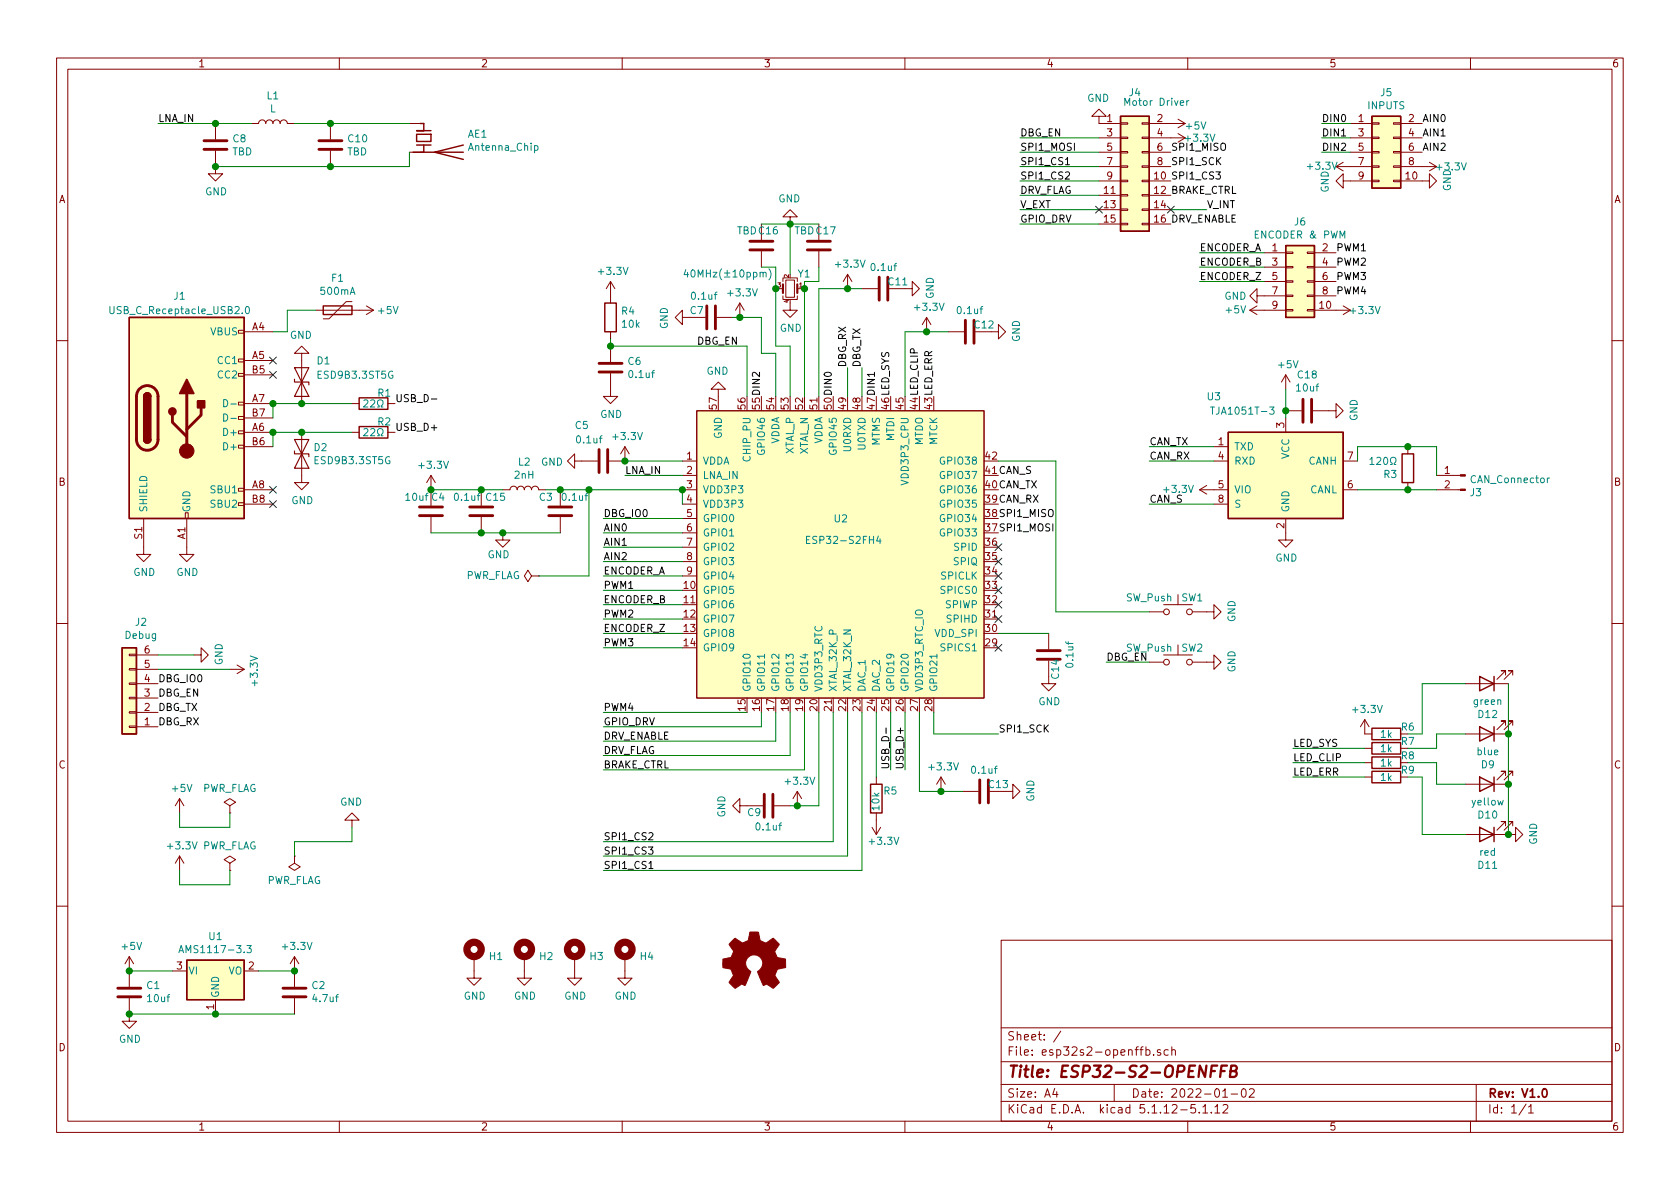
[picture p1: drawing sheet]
<svg xmlns="http://www.w3.org/2000/svg" width="297mm" height="210mm" viewBox="0 0 297 210" stroke-linecap="round" stroke-linejoin="round" font-family="sans-serif">
<g fill="none" stroke="#840000" stroke-width=".18">
<path d="M10 10.3h277v189.9h-277zM12 12.2h273v186.1h-273zM60 10.3v1.9M110 10.3v1.9M160 10.3v1.9M210 10.3v1.9M260 10.3v1.9M38.1 26.7v4h1.3l-1.3 1.3-1.3-1.3h1.3M38.1 21.8v2.8M44.4 21.8h1.3a.63 .63 0 0 1 .7-.6 .63 .63 0 0 1 .6 .6 .63 .63 0 0 1 .6-.6 .63 .63 0 0 1 .7 .6 .63 .63 0 0 1 .6-.6 .63 .63 0 0 1 .6 .6 .63 .63 0 0 1 .7-.6 .63 .63 0 0 1 .6 .6h1.3M58.4 21.8v2.8M58.4 26.7v2.8"/>
<path d="M72.4 21.8h2.5M72.4 26.9h2.5M134.6 39.6v2.8M139.7 38.3h1.3l-1.3-1.2-1.3 1.2h1.3v1.3M144.8 39.6v2.8M194.3 20.6h1.3l-1.3-1.3-1.3 1.3h1.3v1.2h3.8M194.3 32h3.8M194.3 24.4h3.8M194.3 26.9h3.8M194.3 29.5h3.8M194.3 34.5h3.8M194.3 37.1h3.8"/>
<path d="M194.3 39.6h3.8M198.1 34.4h1.3v.3h-1.3zM198.1 37h1.3v.2h-1.3zM198.1 39.5h1.3v.2h-1.3zM198.1 31.9h1.3v.2h-1.3zM198.1 26.8h1.3v.2h-1.3zM198.1 24.3h1.3v.2h-1.3zM198.1 21.7h1.3v.3h-1.3zM198.1 29.3h1.3v.3h-1.3zM201.9 34.4h1.3v.3h-1.3zM201.9 37h1.3v.2h-1.3zM201.9 39.5h1.3v.2h-1.3z"/>
<path d="M201.9 31.9h1.3v.2h-1.3zM201.9 26.8h1.3v.2h-1.3zM201.9 24.3h1.3v.2h-1.3zM201.9 21.7h1.3v.3h-1.3zM201.9 29.3h1.3v.3h-1.3zM203.2 21.8h6.3M203.2 32h3.8M203.2 24.4h6.3M203.2 26.9h3.8M203.2 29.5h3.8M203.2 34.5h3.8M203.2 37.1h3.8"/>
<path d="M203.2 39.6h3.8M208.3 21.1l1.2 .7M208.3 23.6l1.2 .8M209.5 21.8l-1.2 .8M209.5 24.4l-1.2 .7M236.2 29.5h6.4M236.2 29.5l1.3 .7M237.5 32v-1.3l-1.3 1.3 1.3 1.3v-1.3h5.1M237.5 28.7l-1.3 .8M238.8 21.8h3.8M238.8 24.4h3.8M238.8 26.9h3.8"/>
<path d="M242.6 31.9h1.2v.2h-1.2zM242.6 29.3h1.2v.3h-1.2zM242.6 24.3h1.2v.2h-1.2zM242.6 21.7h1.2v.3h-1.2zM242.6 26.8h1.2v.2h-1.2zM246.4 31.9h1.2v.2h-1.2zM246.4 29.3h1.2v.3h-1.2zM246.4 24.3h1.2v.2h-1.2zM246.4 21.7h1.2v.3h-1.2zM246.4 26.8h1.2v.2h-1.2zM247.6 32h5.1v-1.3l1.3 1.3-1.3 1.3v-1.3M247.6 21.8h3.9"/>
<path d="M247.6 24.4h3.9M247.6 26.9h3.9M247.6 29.5h6.4M252.7 28.7l1.3 .8M254 29.5l-1.3 .7M42.2 58.4h1v.5h-1zM43.2 58.7h5.1M55.9 54.9h10.1M62.2 53.3h-1l-3 3.1h-1.1M64.8 54.1l1.2 .8M66 54.9l-1.2 .7M107.9 49.8l-.7 1.2"/>
<path d="M107.9 49.8v3.8M107.9 58.7v1.2M107.9 49.8l.8 1.2M120.6 56.1v-1.2l-1.2 1.2 1.2 1.3v-1.3h1.3M126.7 56.1h2.8M130.8 53.6l-.8 1.3M130.8 53.6v2.5M130.8 53.6l.8 1.3M134.6 44.4v2.8M137.2 51h1.2M138.4 49.8v-.7h2.6v.7M138.4 52.3v.7h2.6v-.7"/>
<path d="M138.9 49.5h1.6v3.1h-1.6zM139.7 53.6v1.3h1.3l-1.3 1.2-1.3-1.2h1.3M141 51h1.2M144.8 44.4v2.8M149.9 48.5l-.8 1.3M149.9 48.5v2.5M149.9 48.5l.7 1.3M152.4 51h2.8M160 51h1.3v-1.2l1.3 1.2-1.3 1.3v-1.3M163.8 56.1l-.7 1.3M163.8 56.1v2.6M163.8 56.1l.8 1.3"/>
<path d="M167.6 58.7h2.8M175.3 58.7h1.2v-1.3l1.3 1.3-1.3 1.2v-1.2M221 54.9l1.2 .7M221 54.9h6.3M222.2 52.3v-1.3l-1.2 1.3 1.2 1.3v-1.3h5.1M222.2 54.1l-1.2 .8M223.5 44.7h3.8M223.5 47.2h3.8M223.5 49.8h3.8M227.3 54.7h1.3v.3h-1.3zM227.3 52.2h1.3v.2h-1.3zM227.3 47.1h1.3v.3h-1.3z"/>
<path d="M227.3 44.6h1.3v.2h-1.3zM227.3 49.7h1.3v.2h-1.3zM231.1 54.7h1.3v.3h-1.3zM231.1 52.2h1.3v.2h-1.3zM231.1 47.1h1.3v.3h-1.3zM231.1 44.6h1.3v.2h-1.3zM231.1 49.7h1.3v.2h-1.3zM232.4 54.9h6.4M232.4 44.7h3.8M232.4 47.2h3.8M232.4 49.8h3.8M232.4 52.3h3.8"/>
<path d="M237.5 54.1l1.3 .8M238.8 54.9l-1.3 .7M10 60.2h2M42.2 78.7h1v.5h-1zM42.2 76.2h1v.5h-1zM42.2 73.7h1v.5h-1zM42.2 71.1h1v.5h-1zM42.2 66h1v.5h-1zM42.2 63.5h1v.5h-1zM43.2 79h5.1M43.2 76.4h5.1M43.2 71.4h5.1"/>
<path d="M43.2 63.7h5.1M43.2 66.3h5.1M43.2 73.9h5.1M53.3 62.5h1.3l-1.3-1.3-1.2 1.3h1.2v8.9M53.3 76.4v8.9h1.3l-1.3 1.3-1.2-1.3h1.2M62.2 76.4h1.3M62.2 71.4h1.3M68.6 76.4h1.2M68.6 71.4h1.2M107.9 66v4.1h1.3l-1.3 1.3-1.2-1.3h1.2M107.9 61.2v2.8M110.5 79v2.5h-2.8"/>
<path d="M110.5 79l-.8 1.3M110.5 79l.8 1.3M123.2 72.6h50.8v50.8h-50.8zM127 68.8h1.3l-1.3-1.2-1.3 1.2h1.3v1.3M214.6 79h2.6M227.3 66.3v2.5M227.3 73.9v2.5M227.3 72.6h2.8M227.3 66.3l-.7 1.3M227.3 66.3l.8 1.3M232.2 72.6h4v-1.2l1.3 1.2-1.3 1.3v-1.3M248.9 79v1.3"/>
<path d="M285 60.2h2M25.4 91.7v6.3h1.3l-1.3 1.3-1.3-1.3h1.3M32.8 90.7h.5v1h-.5zM33 91.7v6.3h1.3l-1.3 1.3-1.3-1.3h1.3M42.2 88.9h1v.5h-1zM42.2 86.4h1v.5h-1zM43.2 86.6h5.1M43.2 89.1h5.1M76.2 84.1v5.3M76.2 91.4v2.8M76.2 84.1l-.8 1.2M76.2 84.1l.8 1.2"/>
<path d="M85.1 86.6v2.8M85.1 91.4v2.8M88.9 86.6h1.3a.63 .63 0 0 1 .6-.6 .63 .63 0 0 1 .6 .6 .63 .63 0 0 1 .7-.6 .63 .63 0 0 1 .6 .6 .63 .63 0 0 1 .6-.6 .63 .63 0 0 1 .7 .6 .63 .63 0 0 1 .6-.6 .63 .63 0 0 1 .6 .6h1.3M88.9 94.2v1.3h1.3l-1.3 1.3-1.3-1.3h1.3M99.1 86.6v2.8M99.1 91.4v2.8M101.6 81.5v-1.2l-1.3 1.2 1.3 1.3v-1.3h4.1M120.6 81.5h2.6M120.6 86.6h2.6M120.6 89.1h2.6M120.6 84.1h2.6M120.6 91.7h2.6"/>
<path d="M120.6 94.2h2.6M120.6 96.8h2.6M120.6 99.3h2.6M212.1 86.6h5.1M212.1 86.6l1.3 .8M213.4 85.8l-1.3 .8M214.6 81.5h2.6M214.6 89.1h2.6M227.3 91.7v3.8h1.3l-1.3 1.3-1.2-1.3h1.2M237.5 81.5h2.5M237.5 86.6h2.5M248.9 85.3v1.3"/>
<path d="M254 86.6h4.2M254 84.1h4.2M10 110.3h2M22.9 118.2h1.2v.3h-1.2zM22.9 115.7h1.2v.2h-1.2zM24.1 115.8h3.8M24.1 118.4h3.8M34.3 115.8h1.3v-1.3l1.2 1.3-1.2 1.3v-1.3M40.6 118.4h2.6M41.9 117.6l1.3 .8M43.2 118.4l-1.3 .7M94 101.8l-.7-1-.6 1 .6 1.1 .7-1.1h1.2"/>
<path d="M95.2 101.8h.1M120.6 101.8h2.6M185.4 119.6v1.3h1.3l-1.3 1.3-1.3-1.3h1.3M185.4 112v2.8M203.2 117.1h2.5M203.2 108.2h2.5M205.7 115.8h5.1M205.7 106.9h5.1M208.3 105.2v1.7M208.3 114v1.8M210.8 117.1h3.8v-1.3l1.3 1.3-1.3 1.3v-1.3M210.8 108.2h3.8v-1.3l1.3 1.3-1.3 1.3v-1.3"/>
<path d="M266.2 119.4v-.8h-.8h.8l-1.5 1.5M267.5 119.4v-.8h-.8h.8l-1.6 1.5M285 110.3h2M22.9 120.8h1.2v.2h-1.2zM22.9 125.9h1.2v.2h-1.2zM22.9 128.4h1.2v.2h-1.2zM22.9 123.3h1.2v.3h-1.2zM24.1 120.9h3.8M24.1 128.5h3.8M24.1 126h3.8M24.1 123.4h3.8M141 139.9l-.8 1.3"/>
<path d="M141 139.9v2.6M141 139.9l.7 1.3M154.9 137.4v1.3M166.4 137.4l-.8 1.3M166.4 137.4v2.5M166.4 137.4l.7 1.3M170.2 139.9h2.8M177.8 139.9h1.3v-1.2l1.2 1.2-1.2 1.3v-1.3M241.3 127.2l-.8 1.3M241.3 127.2v2.6h1.3M241.3 127.2l.8 1.3M241.3 132.3h1.3"/>
<path d="M241.3 137.4h1.3M241.3 134.9h1.3M259.1 129.8h7.6M259.1 120.9h7.6M259.1 138.7h7.6M266.2 128.3v-.8h-.8h.8l-1.5 1.5M266.2 137.2v-.8h-.8h.8l-1.5 1.5M267.5 128.3v-.8h-.8h.8l-1.6 1.5M267.5 137.2v-.8h-.8h.8l-1.6 1.5M31.7 151.4l-.7 1.2M31.7 141.2v2.6M31.7 151.4v2.5"/>
<path d="M31.7 151.4l.8 1.2M31.7 141.2l-.7 1.3M31.7 141.2l.8 1.3M40.6 142.5l1.1-.6-1.1-.7-1 .7 1 .6v1.3M40.6 143.8h.1M40.6 152.6l1.1-.6-1.1-.6-1 .6 1 .6v1.3M40.6 153.9h.1M52.1 151.4v1.2l1 .7-1 .6-1-.6 1-.7M52.1 151.4h.1M62.2 145h1.3l-1.3-1.2-1.2 1.2h1.2v1.3M130.8 142.5v-1.3l-1.3 1.3 1.3 1.3v-1.3h1.3M136.9 142.5h2.8"/>
<path d="M154.2 146.3l.7 1.3M154.9 143.8v3.8M155.7 146.3l-.8 1.3M259.1 147.6h8.9v-1.3l1.2 1.3-1.2 1.2v-1.2M266.2 146v-.7h-.8h.8l-1.5 1.5M267.5 146v-.7h-.8h.8l-1.6 1.5M10 160.2h2M22.9 176.5v4.1h1.2l-1.2 1.3-1.3-1.3h1.3M22.9 169.2v5.3M22.9 169.2l-.8 1.2M22.9 169.2l.7 1.2M30.5 171.7h2.5"/>
<path d="M38.1 176.8v2.5M43.2 171.7h2.5M52.1 169.2v5.3M52.1 176.5v2.8M52.1 169.2l-.8 1.2M52.1 169.2l.7 1.2M83.8 169.2v3.8h1.3l-1.3 1.2-1.3-1.2h1.3M92.7 169.2v3.8h1.3l-1.3 1.2-1.3-1.2h1.3M101.6 169.2v3.8h1.3l-1.3 1.2-1.3-1.2h1.3M110.5 169.2v3.8h1.3l-1.3 1.2-1.3-1.2h1.3M177 166.3h108v32h-108zM285 160.2h2"/>
<path d="M60 198.3v1.9M110 198.3v1.9M160 198.3v1.9M177 194.8h108M177 191.8h108M177 187.8h108M177 181.8h108M186.5 192.5l-.4 1h1M186.8 193v1M187.6 182.3l-1.3 2M197 191.8v3M202.6 185.7l.4-.1 .3 .3v.6l-.3 .1-.4-.1"/>
<path d="M202.6 185.1v1.5M204 186.5v.1M205.2 185.7l-.4-.1-.2 .2 .1 .2 .5 .2v.3h-.6M206.6 185.7l-.5-.1-.3 .3 .1 .6 .2 .1 .5-.1M207.2 185.7l.2-.1 .3 .1 .1 .9M207.2 185.1v1.5M208.8 196.3h1.1M210 198.3v1.9M211.3 195.3h-.7l-.1 .7 .2-.1 .6 .1 .1 .2-.1 .5-.2 .1-.6-.1M212 196.7v.1M212.7 195.8l.4-.5v1.5M212.7 196.8h.8"/>
<path d="M214.2 196.7v.1M214.8 195.8l.4-.5v1.5M214.8 196.8h.9M216.2 194h.8M216.3 195.5l.2-.2h.3l.2 .2 .1 .3-.1 .2-.8 .8h.9M217.7 193.5h1.1M219.6 192.7l.4-.2a.94 .94 0 0 1 0 1.5 .82 .82 0 0 1-.4-1.3zM220.9 192.7l.2-.2h.4l.2 .2 .1 .3-1 1h1M260 198.3v1.9M261 191.8v6.5M269.8 195.2l-1.2 2M270.3 195.8l.4-.5v1.5"/>
<path d="M270.3 196.8h.8"/>
<circle cx="206.2" cy="117.1" r=".51"/>
<circle cx="206.2" cy="108.2" r=".51"/>
<circle cx="210.3" cy="108.2" r=".51"/>
<circle cx="210.3" cy="117.1" r=".51"/>
</g>
<path d="M272.9 192.6l.1-.1a.8 .8 0 0 1 .5 .8 .8 .8 0 0 1-.5 .7 1 1 0 0 1-.1-1.4z" fill="none" stroke="#840000" stroke-width=".3"/>
<path d="M214.1 189.4h.7M215.2 188.4h-1l-.2 2M215.8 189.4h.7M216.9 188.4h-.9l-.3 2M217.6 189.4l.8-.1a.47 .47 0 0 0 .3-.5 .47 .47 0 0 0-.3-.4h-.7l-.3 2h.8a.53 .53 0 0 0 .5-.5 .53 .53 0 0 0-.5-.5" fill="none" stroke="#840000" stroke-width=".41"/>
<g fill="#ffffc2" stroke="#ffffc2" stroke-width=".18">
<path d="M242.6 20.6h5v12.7h-5z"/>
<path d="M217.2 76.4h20.3v15.3h-20.3z"/>
<path d="M198.1 20.6h5.1v20.3h-5.1z"/>
<path d="M227.3 43.4h5.1v12.7h-5.1z"/>
<path d="M22.9 56.1h20.3v35.6h-20.3z"/>
<path d="M33 169.8h10.2v7h-10.2z"/>
<path d="M21.6 114.5h2.5v15.3h-2.5z"/>
<path d="M123.2 72.6h50.8v50.8h-50.8z"/>
</g>
<g fill="none" stroke="#840000" stroke-width=".25">
<path d="M73 26.9h8.9M73.7 23.7h2.5v1.3h-2.5zM73.7 25.6h2.5M74.3 21.8h.6v1.3h-1.2h2.5M74.9 25.6v1.3M81.9 25.6l-5.1 1.3 5.1 1.3M198.1 20.6h5.1v20.3h-5.1zM242.6 20.6h5v12.7h-5zM22.9 56.1h20.3v35.6h-20.3zM57.1 54.1h5.1v1.5h-5.1zM106.9 53.6h2.1v5.1h-2.1zM227.3 43.4h5.1v12.7h-5.1z"/>
<path d="M25.4 77.7a.63 .63 0 0 0 .6 .7 .63 .63 0 0 0 .7-.7M25.4 70.1a.63 .63 0 0 1 .6-.6 .63 .63 0 0 1 .7 .6M63.5 75.4h5.1v2.1h-5.1zM63.5 70.4h5.1v2h-5.1zM217.2 76.4h20.3v15.3h-20.3zM247.9 80.3h2v5h-2zM21.6 114.5h2.5v15.3h-2.5zM261.6 119.6l2.6 1.3-2.6 1.3zM264.2 119.6v2.6M153.9 138.7h2.1v5.1h-2.1zM242.6 131.3h5v2h-5zM242.6 136.4h5v2h-5z"/>
<path d="M242.6 133.9h5v2h-5zM242.6 128.8h5v2h-5zM261.6 128.5l2.6 1.3-2.6 1.3zM261.6 137.4l2.6 1.3-2.6 1.2zM264.2 128.5v2.6M264.2 137.4v2.5M261.6 146.3l2.6 1.3-2.6 1.2zM264.2 146.3v2.5M33 169.8h10.2v7h-10.2z"/>
</g>
<g fill="none" stroke="#840000" stroke-width=".51">
<path d="M36.1 26.4h4M36.1 24.9h4M56.4 26.4h4.1M56.4 24.9h4.1M125 54.1v4.1M126.5 54.1v4.1M132.6 42.7h4.1M132.6 44.2h4.1M142.7 42.7h4.1M142.7 44.2h4.1M155.4 49v4.1M157 49v4.1"/>
<path d="M170.7 56.6v4.1M172.2 56.6v4.1M24.6 68.9a1.9 1.9 0 0 1 2.1-.6 1.9 1.9 0 0 1 1.2 1.8v7.6a1.9 1.9 0 0 1-1.9 1.9 1.9 1.9 0 0 1-1.9-1.9v-7.8l.1-.5zM30.5 73.4v1.3l2.5 2.5M33 69.6v10.2M35.6 72.1v1.3l-2.6 2.5M105.9 79.5v4.1M105.9 65.8h4.1M105.9 64.3h4.1M107.4 79.5v4.1M230.4 70.6v4.1M231.9 70.6v4.1"/>
<path d="M74.2 91.2h4M74.2 89.7h4M83.1 91.2h4M83.1 89.7h4M97 91.2h4.1M97 89.7h4.1M183.4 115.1h4.1M183.4 116.6h4.1M173.2 137.9v4.1M174.8 137.9v4.1M135.1 140.5v4M136.7 140.5v4"/>
<path d="M20.8 174.7h4.1M20.8 176.3h4.1M50 174.7h4.1M50 176.3h4.1"/>
</g>
<path d="M138.4 50.3v1.5M141 50.3v1.5" fill="none" stroke="#840000" stroke-width=".38"/>
<g fill="none" stroke="#008484" stroke-width=".18">
<path d="M209.8 17.8v.8M210.2 17.8l-.4 .2M94.5 25.8l.4-.1 .2 .3-.1 .5h-.5M19.4 54.2v1l.3 .3 .3-.1 .2-.2v-1M43.6 54.3l.1-.1a.69 .69 0 0 1 .4 .6 .69 .69 0 0 1-.4 .7 .83 .83 0 0 1-.1-1.2zM121.3 47.7l-.3 .9h.7M135.9 47.5a1.4 1.4 0 0 1 0 2M39.5 70.7a.64 .64 0 0 1 .8 .6 .64 .64 0 0 1-.8 .6zM39.5 73.2a.64 .64 0 0 1 .8 .6 .64 .64 0 0 1-.8 .7zM40.8 71.4h1M40.8 74h1M64.3 75.9l.5-.1 .2 .3v.2l-.7 .8h.7"/>
<path d="M64.3 70.8l.5-.1 .2 .4v.2l-.7 .7h.7M65.5 75.9l.5-.1 .3 .3-.1 .2-.7 .8h.8M65.5 70.8l.5-.1 .3 .4-.1 .2-.7 .7h.8M66.8 77.1h.3v-.3a.54 .54 0 0 1-.3-.7 .54 .54 0 0 1 .7-.2 .59 .59 0 0 1-.1 .9v.3h.3M66.8 72h.3v-.3a.54 .54 0 0 1-.3-.7 .54 .54 0 0 1 .7-.2 .59 .59 0 0 1-.1 .9v.3h.3M214 72h.7M224.5 72h.8l-.5 .5 .4 .1 .1 .4-.3 .2-.5-.1M142.6 95.4h.4M143.2 94.8h-.6v1.3h.6M155.3 94.8l-.3 .9h.8M155.6 95.3v.8M242.2 81.2l.4-.3v1.2"/>
<path d="M242.2 82.1h.8M245.8 82.1h.4v-.2a.54 .54 0 0 1-.3-.7 .54 .54 0 0 1 .7-.3 .59 .59 0 0 1-.1 1v.2h.3M274 84.5l-.4 .3M135.2 115.7v.7M165.7 115.7v.7M31.6 168.5l.4-1.3 .5 1.3M31.7 168.1h.6M43.7 167.2h.7l-.4 .5 .4 .1v.5l-.2 .2-.5-.2"/>
</g>
<g fill="#840000" stroke="#840000" stroke-width=".18">
<path d="M129.4 166.4l.6-.5 .9 .6a.62 .62 0 0 0 1 0l.2-.1a1.62 1.62 0 0 0 .4-1.4l.1-.2h1.5l.2 .8a.74 .74 0 0 0 .6 1l.5 .2 1.3-.9 1.1 1-.4 .7a.75 .75 0 0 0-.2 1.2l.2 .5 1.5 .3v1.5l-1.4 .3-.1 .1a1.23 1.23 0 0 0-.3 1.2l.7 1-.1 .2-1 .9-.8-.6a.54 .54 0 0 0-.9 .1l-1-2.4a2.33 2.33 0 0 0 .8-1.9 1.54 1.54 0 0 0-2.5-.7 1.54 1.54 0 0 0 .5 2.5l-1.1 2.5a.69 .69 0 0 0-1.1 .1l-.6 .4-1.1-1.1 .8-1.2-.2-.5a.71 .71 0 0 0-1-.8l-.7-.1v-1.5l.5-.1a1.11 1.11 0 0 0 1.2-.7 .72 .72 0 0 0-.2-1.2l-.4-.6z"/>
<path d="M258.2 86.5h.9v.2h-.9z"/>
<path d="M258.2 83.9h.9v.3h-.9z"/>
<circle cx="33" cy="79.8" r="1.27"/>
</g>
<path d="M52.1 77.7h2.5l-1.3 2.6zM52.1 79.8v.5h2.5v.5M52.1 65h2.5l-1.3 2.6zM52.1 67.1v.5h2.5v.5M53.3 67.6l1.3 2.5h-2.5zM53.3 80.3l1.3 2.5h-2.5z" fill="none" stroke="#840000" stroke-width=".2"/>
<g fill="#840000" stroke="#840000" stroke-width=".25">
<path d="M25.4 77.7h1.3a.63 .63 0 0 1-.7 .7 .63 .63 0 0 1-.6-.7z"/>
<path d="M25.6 69.6a.63 .63 0 0 1 .7-.1 .63 .63 0 0 1 .4 .6h-1.3z"/>
<path d="M25.4 70.1h1.3v7.6h-1.3z"/>
<path d="M34.9 70.9h1.3v1.2h-1.3z"/>
<path d="M33 67.1l1.3 2.5h-2.6z"/>
<circle cx="30.5" cy="72.8" r=".63"/>
</g>
<g fill="none" stroke="#840000" stroke-width="1.3">
<circle cx="83.8" cy="167.9" r="1.27"/>
<circle cx="92.7" cy="167.9" r="1.27"/>
<circle cx="101.6" cy="167.9" r="1.27"/>
<circle cx="110.5" cy="167.9" r="1.27"/>
</g>
<g fill="none" stroke="#008400" stroke-width=".18">
<path d="M27.9 21.8h16.5M52.1 21.8h20.3M72.4 26.9v2.6h-34.3M134.6 39.6h10.2M139.7 39.6v8.9M180.3 39.6h14M180.3 26.9h14M180.3 24.4h14M180.3 29.5h14M180.3 32h14M180.3 34.5h14M180.3 37.1h14"/>
<path d="M207 37.1h6.4M233.7 26.9h5.1M233.7 24.4h5.1M233.7 21.8h5.1M55.9 54.9h-5.1v3.8h-2.5M107.9 59.9v1.3h24.2v8.9M129.5 56.1h5.1v6.4h2.6v7.6M134.6 47.2h2.6v14h2.5v8.9M144.8 47.2v2.6h-2.6v20.3M152.4 51h-7.6v19.1M167.6 58.7h-7.6v11.4M212.1 49.8h11.4"/>
<path d="M212.1 47.2h11.4M212.1 44.7h11.4M62.2 71.4h-13.9v2.5M62.2 76.4h-13.9v2.6M149.9 65v5.1M152.4 65v5.1M203.2 79h11.4M227.3 68.8v5.1M76.2 94.2h22.9M76.2 86.6h12.7M96.5 86.6h24.1v2.5M104.1 86.6v15.2h-8.9"/>
<path d="M106.7 94.2h13.9M106.7 96.8h13.9M106.7 99.3h13.9M106.7 91.7h13.9M110.5 81.5h10.1M110.5 84.1h10.1M176.5 81.5h10.2v26.7h16.5M203.2 81.5h11.4M203.2 89.1h11.4M240 81.5v-2.5h14v5.1M240 86.6h14M27.9 115.8h6.4"/>
<path d="M27.9 118.4h12.7M106.7 114.5h13.9M106.7 112h13.9M106.7 109.5h13.9M106.7 101.8h13.9M106.7 106.9h13.9M106.7 104.4h13.9M176.5 112h8.9M195.6 117.1h7.6M106.7 126h25.4M134.6 126v2.5h-27.9M137.2 126v5.1h-30.5"/>
<path d="M139.7 126v7.6h-33M142.2 126v10.1h-35.5M144.8 126v16.5h-5.1M147.3 126v22.8h-40.6M149.9 126v25.4h-43.2M152.4 126v27.9h-45.7M154.9 126v11.4M157.5 126v10.1M160 126v10.1M162.6 126v13.9h7.6M165.1 126v3.8h11.4M228.6 137.4h12.7"/>
<path d="M228.6 134.9h12.7M228.6 132.3h12.7M248.9 134.9h5.1v3.8h5.1M248.9 137.4h2.6v10.2h7.6M259.1 120.9h-7.6v8.9h-2.6M259.1 129.8h-5.1v2.5h-5.1M266.7 120.9v26.7M31.7 143.8v2.5h8.9v-2.5M31.7 153.9v2.6h8.9v-2.6M62.2 146.3v2.5h-10.1v2.6M22.9 179.3h29.2M22.9 171.7h7.6"/>
<path d="M45.7 171.7h6.4"/>
</g>
<path d="M188.4 29.1h.7M76.3 70.6h.9M156.7 128.7v1M114.7 153.6h.7" fill="none" stroke="#000" stroke-width=".18"/>
<g fill="#008400" stroke="#008400" stroke-width=".25">
<circle cx="141" cy="142.5" r=".51"/>
<circle cx="149.9" cy="51" r=".51"/>
<circle cx="137.2" cy="51" r=".51"/>
<circle cx="85.1" cy="94.2" r=".51"/>
<circle cx="88.9" cy="94.2" r=".51"/>
<circle cx="53.3" cy="71.4" r=".51"/>
<circle cx="53.3" cy="76.4" r=".51"/>
<circle cx="48.3" cy="76.4" r=".51"/>
<circle cx="48.3" cy="71.4" r=".51"/>
<circle cx="38.1" cy="179.3" r=".51"/>
<circle cx="99.1" cy="86.6" r=".51"/>
<circle cx="248.9" cy="86.6" r=".51"/>
<circle cx="85.1" cy="86.6" r=".51"/>
<circle cx="76.2" cy="86.6" r=".51"/>
<circle cx="248.9" cy="79" r=".51"/>
<circle cx="52.1" cy="171.7" r=".51"/>
<circle cx="22.9" cy="171.7" r=".51"/>
<circle cx="130.8" cy="56.1" r=".51"/>
<circle cx="38.1" cy="21.8" r=".51"/>
<circle cx="120.7" cy="86.6" r=".51"/>
<circle cx="110.5" cy="81.5" r=".51"/>
<circle cx="38.1" cy="29.5" r=".51"/>
<circle cx="58.4" cy="21.8" r=".51"/>
<circle cx="166.4" cy="139.9" r=".51"/>
<circle cx="266.7" cy="138.7" r=".51"/>
<circle cx="104.1" cy="86.6" r=".51"/>
<circle cx="58.4" cy="29.5" r=".51"/>
<circle cx="266.7" cy="129.8" r=".51"/>
<circle cx="266.7" cy="147.6" r=".51"/>
<circle cx="163.8" cy="58.7" r=".51"/>
<circle cx="22.9" cy="179.3" r=".51"/>
<circle cx="227.3" cy="72.6" r=".51"/>
<circle cx="142.2" cy="51" r=".51"/>
<circle cx="139.7" cy="39.6" r=".51"/>
<circle cx="108" cy="61.2" r=".51"/>
</g>
<g fill="none" stroke="#000084" stroke-width=".18">
<path d="M193.7 36.5l1.2 1.2M194.9 36.5l-1.2 1.2M206.4 36.5l1.2 1.2M207.6 36.5l-1.2 1.2M47.7 63.1l1.2 1.3M47.7 65.7l1.2 1.2M48.9 63.1l-1.2 1.3M48.9 65.7l-1.2 1.2M47.7 86l1.2 1.2M47.7 88.5l1.2 1.3M48.9 86l-1.2 1.2M48.9 88.5l-1.2 1.3"/>
<path d="M175.9 96.2l1.2 1.2M175.9 98.7l1.2 1.2M177.1 96.2l-1.2 1.2M177.1 98.7l-1.2 1.2M175.9 101.2l1.2 1.3M175.9 103.8l1.2 1.2M175.9 108.9l1.2 1.2M175.9 106.3l1.2 1.2M175.9 113.9l1.2 1.3M177.1 101.2l-1.2 1.3M177.1 103.8l-1.2 1.2M177.1 108.9l-1.2 1.2"/>
<path d="M177.1 106.3l-1.2 1.2M177.1 113.9l-1.2 1.3"/>
</g>
<text font-size="2.8" fill="#840000" x="178" y="190.5">Title: ESP32-S2-OPENFFB</text>
<g font-size="2.1" fill="#840000">
<text x="178" y="184">Sheet: /</text>
<text x="178" y="186.7">File: esp32s2-openffb.sch</text>
<text x="178" y="196.9">KiCad E.D.A. kicad 5.1.12-5.1.12</text>
<text x="178" y="194.1">Size: A4</text>
<text x="200" y="194.1">Date: 2022-01-02</text>
<text x="263" y="194.1">Rev: V1.0</text>
<text x="263" y="196.9">Id: 1/1</text>
</g>
<g font-size="1.8" fill="#840000">
<text x="35" y="11.9">1</text>
<text x="85" y="11.9">2</text>
<text x="135" y="11.9">3</text>
<text x="185" y="11.9">4</text>
<text x="235" y="11.9">5</text>
<text x="285" y="11.9">6</text>
<text x="195.7" y="21.6">1</text>
<text x="204.6" y="21.6">2</text>
<text x="240.2" y="21.6">1</text>
<text x="249.1" y="21.6">2</text>
<text x="195.7" y="24.1">3</text>
<text x="195.7" y="26.7">5</text>
<text x="195.7" y="29.2">7</text>
<text x="204.6" y="24.1">4</text>
<text x="204.6" y="26.7">6</text>
<text x="204.6" y="29.2">8</text>
<text x="240.2" y="24.1">3</text>
<text x="240.2" y="26.7">5</text>
<text x="240.2" y="29.2">7</text>
<text x="249.1" y="24.1">4</text>
<text x="249.1" y="26.7">6</text>
<text x="249.1" y="29.2">8</text>
<text x="10.4" y="35.9">A</text>
<text x="195.2" y="34.3">11</text>
<text x="195.7" y="31.7">9</text>
<text x="240.2" y="31.7">9</text>
<text x="248.6" y="31.7">10</text>
<text x="285.4" y="35.9">A</text>
<text x="195.2" y="36.8">13</text>
<text x="195.2" y="39.4">15</text>
<text x="204.1" y="36.8">14</text>
<text x="224.9" y="44.4">1</text>
<text x="224.9" y="47">3</text>
<text x="233.8" y="44.4">2</text>
<text x="233.8" y="47">4</text>
<text x="224.9" y="49.5">5</text>
<text x="224.9" y="52.1">7</text>
<text x="233.8" y="49.5">6</text>
<text x="233.8" y="52.1">8</text>
<text x="44.6" y="58.4">A4</text>
<text x="224.9" y="54.6">9</text>
<text x="233.3" y="54.6">10</text>
<text x="44.6" y="63.5">A5</text>
<text x="44.6" y="71.1">A7</text>
<text x="44.6" y="66">B5</text>
<text x="44.6" y="76.2">A6</text>
<text x="44.6" y="73.7">B7</text>
<text x="126.7" y="72.3" transform="rotate(-90 126.7 72.3)">57</text>
<text x="131.8" y="72.3" transform="rotate(-90 131.8 72.3)">56</text>
<text x="136.9" y="72.3" transform="rotate(-90 136.9 72.3)">54</text>
<text x="139.4" y="72.3" transform="rotate(-90 139.4 72.3)">53</text>
<text x="142" y="72.3" transform="rotate(-90 142 72.3)">52</text>
<text x="144.5" y="72.3" transform="rotate(-90 144.5 72.3)">51</text>
<text x="149.6" y="72.3" transform="rotate(-90 149.6 72.3)">49</text>
<text x="152.1" y="72.3" transform="rotate(-90 152.1 72.3)">48</text>
<text x="159.8" y="72.3" transform="rotate(-90 159.8 72.3)">45</text>
<text x="227.1" y="75.7" transform="rotate(-90 227.1 75.7)">3</text>
<text x="44.6" y="78.7">B6</text>
<text x="121.4" y="81.3">1</text>
<text x="121.4" y="83.8">2</text>
<text x="174.3" y="81.3">42</text>
<text x="215.4" y="78.7">1</text>
<text x="215.4" y="81.3">4</text>
<text x="238.3" y="81.3">7</text>
<text x="255.4" y="83.8">1</text>
<text x="10.4" y="85.9">B</text>
<text x="44.6" y="86.4">A8</text>
<text x="44.6" y="88.9">B8</text>
<text x="121.4" y="86.4">3</text>
<text x="121.4" y="88.9">4</text>
<text x="215.4" y="86.4">5</text>
<text x="215.4" y="88.9">8</text>
<text x="238.3" y="86.4">6</text>
<text x="255.4" y="86.4">2</text>
<text x="285.4" y="85.9">B</text>
<text x="25.1" y="95.3" transform="rotate(-90 25.1 95.3)">S1</text>
<text x="32.8" y="95.3" transform="rotate(-90 32.8 95.3)">A1</text>
<text x="121.4" y="91.4">5</text>
<text x="121.4" y="94">6</text>
<text x="227.1" y="93.4" transform="rotate(-90 227.1 93.4)">2</text>
<text x="121.4" y="96.5">7</text>
<text x="121.4" y="99.1">8</text>
<text x="121.4" y="101.6">9</text>
<text x="174.3" y="101.6">34</text>
<text x="174.3" y="99.1">35</text>
<text x="174.3" y="96.5">36</text>
<text x="121" y="104.1">10</text>
<text x="121" y="106.7">11</text>
<text x="174.3" y="106.7">32</text>
<text x="174.3" y="104.1">33</text>
<text x="121" y="109.2">12</text>
<text x="121" y="111.8">13</text>
<text x="174.3" y="111.8">30</text>
<text x="174.3" y="109.2">31</text>
<text x="25.6" y="118.1">5</text>
<text x="25.6" y="115.6">6</text>
<text x="121" y="114.3">14</text>
<text x="174.3" y="114.3">29</text>
<text x="25.6" y="125.7">2</text>
<text x="25.6" y="123.2">3</text>
<text x="25.6" y="120.6">4</text>
<text x="131.8" y="125.7" transform="rotate(-90 131.8 125.7)">15</text>
<text x="134.4" y="125.7" transform="rotate(-90 134.4 125.7)">16</text>
<text x="136.9" y="125.7" transform="rotate(-90 136.9 125.7)">17</text>
<text x="139.4" y="125.7" transform="rotate(-90 139.4 125.7)">18</text>
<text x="142" y="125.7" transform="rotate(-90 142 125.7)">19</text>
<text x="144.5" y="125.7" transform="rotate(-90 144.5 125.7)">20</text>
<text x="147.1" y="125.7" transform="rotate(-90 147.1 125.7)">21</text>
<text x="149.6" y="125.7" transform="rotate(-90 149.6 125.7)">22</text>
<text x="152.1" y="125.7" transform="rotate(-90 152.1 125.7)">23</text>
<text x="154.7" y="125.7" transform="rotate(-90 154.7 125.7)">24</text>
<text x="157.2" y="125.7" transform="rotate(-90 157.2 125.7)">25</text>
<text x="159.8" y="125.7" transform="rotate(-90 159.8 125.7)">26</text>
<text x="162.3" y="125.7" transform="rotate(-90 162.3 125.7)">27</text>
<text x="164.8" y="125.7" transform="rotate(-90 164.8 125.7)">28</text>
<text x="25.6" y="128.3">1</text>
<text x="10.4" y="135.9">C</text>
<text x="285.4" y="135.9">C</text>
<text x="31.3" y="171.4">3</text>
<text x="44" y="171.4">2</text>
<text x="37.8" y="178.5" transform="rotate(-90 37.8 178.5)">1</text>
<text x="10.4" y="185.9">D</text>
<text x="285.4" y="185.9">D</text>
<text x="35" y="199.9">1</text>
<text x="85" y="199.9">2</text>
<text x="135" y="199.9">3</text>
<text x="185" y="199.9">4</text>
<text x="235" y="199.9">5</text>
<text x="285" y="199.9">6</text>
</g>
<g font-size="1.8" fill="#008484">
<text x="47.2" y="17.6">L1</text>
<text x="199.7" y="17">J4</text>
<text x="244.1" y="17">J5</text>
<text x="47.7" y="19.9">L</text>
<text x="192.2" y="18">GND</text>
<text x="199.2" y="18.7">Motor Driver</text>
<text x="209.8" y="22.9">+5V</text>
<text x="241.9" y="19.3">INPUTS</text>
<text x="41" y="27.5">TBD</text>
<text x="41.2" y="25.2">C8</text>
<text x="61.4" y="27.5">TBD</text>
<text x="61.6" y="25.2">C10</text>
<text x="82.8" y="24.4">AE1</text>
<text x="83.1" y="26.7">Antenna_Chip</text>
<text x="209.8" y="25.1">+3.3V</text>
<text x="36.3" y="34.5">GND</text>
<text x="137.6" y="35.8">GND</text>
<text x="231.3" y="30">+3.3V</text>
<text x="234.9" y="34.1" transform="rotate(-90 234.9 34.1)">GND</text>
<text x="254.2" y="30.1">+3.3V</text>
<text x="256.5" y="33.8" transform="rotate(-90 256.5 33.8)">GND</text>
<text x="130.3" y="41.4">TBD C16</text>
<text x="140.4" y="41.4">TBD C17</text>
<text x="228.9" y="39.9">J6</text>
<text x="147.9" y="47.3">+3.3V</text>
<text x="154.2" y="47.9">0.1uf</text>
<text x="222.2" y="42.2">ENCODER &amp; PWM</text>
<text x="30.8" y="53">J1</text>
<text x="56.8" y="52.1">500mA</text>
<text x="58.7" y="49.8">F1</text>
<text x="106" y="48.6">+3.3V</text>
<text x="121.9" y="49.1">40MHz(±10ppm)</text>
<text x="122.4" y="53">0.1uf</text>
<text x="128.9" y="52.4">+3.3V</text>
<text x="141.1" y="49.1">Y1</text>
<text x="157.1" y="50.5">C11</text>
<text x="165.1" y="52.9" transform="rotate(-90 165.1 52.9)">GND</text>
<text x="216.5" y="53">GND</text>
<text x="20" y="55.5">USB_C_Receptacle_USB2.0</text>
<text x="37.3" y="59.3">VBUS</text>
<text x="51.3" y="59.9">GND</text>
<text x="67" y="55.5">+5V</text>
<text x="109.9" y="55.6">R4</text>
<text x="110.1" y="58">10k</text>
<text x="118.1" y="58.2" transform="rotate(-90 118.1 58.2)">GND</text>
<text x="122.1" y="55.5">C7</text>
<text x="137.9" y="58.7">GND</text>
<text x="161.9" y="55">+3.3V</text>
<text x="169.4" y="55.5">0.1uf</text>
<text x="172.4" y="58.1">C12</text>
<text x="216.8" y="55.4">+5V</text>
<text x="239" y="55.5">+3.3V</text>
<text x="38.6" y="64.4">CC1</text>
<text x="56.1" y="64.4">D1</text>
<text x="111.1" y="64.5">C6</text>
<text x="180.3" y="60.5" transform="rotate(-90 180.3 60.5)">GND</text>
<text x="226.1" y="65.1">+5V</text>
<text x="38.6" y="66.9">CC2</text>
<text x="56.4" y="67">ESD9B3.3ST5G</text>
<text x="66.8" y="70.1">R1</text>
<text x="111.3" y="66.8">0.1uf</text>
<text x="124.9" y="66.3">GND</text>
<text x="213.5" y="70.8">U3</text>
<text x="229.3" y="69.2">10uf</text>
<text x="229.5" y="66.9">C18</text>
<text x="39.9" y="77.1">D+</text>
<text x="66.8" y="75.2">R2</text>
<text x="101.8" y="75.9">C5</text>
<text x="106.1" y="73.9">GND</text>
<text x="108.5" y="77.8">+3.3V</text>
<text x="127.6" y="77.6" transform="rotate(-90 127.6 77.6)">GND</text>
<text x="158.1" y="78" transform="rotate(-90 158.1 78)">MTDI</text>
<text x="214.8" y="73.3">TJA1051T-3</text>
<text x="240" y="74.5" transform="rotate(-90 240 74.5)">GND</text>
<text x="39.9" y="79.6">D+</text>
<text x="55.5" y="79.8">D2</text>
<text x="55.8" y="82.1">ESD9B3.3ST5G</text>
<text x="74.2" y="82.9">+3.3V</text>
<text x="91.7" y="82.3">L2</text>
<text x="95.7" y="82.3">GND</text>
<text x="102.1" y="78.4">0.1uf</text>
<text x="124.2" y="82.2">VDDA</text>
<text x="132.7" y="81.3" transform="rotate(-90 132.7 81.3)">CHIP_PU</text>
<text x="135.3" y="80.1" transform="rotate(-90 135.3 80.1)">GPIO46</text>
<text x="137.8" y="78.7" transform="rotate(-90 137.8 78.7)">VDDA</text>
<text x="140.3" y="80.4" transform="rotate(-90 140.3 80.4)">XTAL_P</text>
<text x="142.9" y="80.5" transform="rotate(-90 142.9 80.5)">XTAL_N</text>
<text x="145.4" y="78.7" transform="rotate(-90 145.4 78.7)">VDDA</text>
<text x="148" y="80.1" transform="rotate(-90 148 80.1)">GPIO45</text>
<text x="150.5" y="79.6" transform="rotate(-90 150.5 79.6)">U0RXD</text>
<text x="153" y="79.4" transform="rotate(-90 153 79.4)">U0TXD</text>
<text x="155.6" y="78.9" transform="rotate(-90 155.6 78.9)">MTMS</text>
<text x="163.2" y="78.9" transform="rotate(-90 163.2 78.9)">MTDO</text>
<text x="165.7" y="78.8" transform="rotate(-90 165.7 78.8)">MTCK</text>
<text x="166.6" y="82.2">GPIO38</text>
<text x="218.2" y="79.6">TXD</text>
<text x="218.2" y="82.2">RXD</text>
<text x="228" y="81.2" transform="rotate(-90 228 81.2)">VCC</text>
<text x="231.4" y="82.2">CANH</text>
<text x="243.1" y="82.2">120</text>
<text x="37.4" y="87.2">SBU1</text>
<text x="37.4" y="89.8">SBU2</text>
<text x="51.5" y="89.1">GND</text>
<text x="71.9" y="88.6">10uf</text>
<text x="76.4" y="88.6">C4</text>
<text x="80.5" y="88.6">0.1uf</text>
<text x="86" y="88.6">C15</text>
<text x="91" y="84.7">2nH</text>
<text x="95.4" y="88.6">C3</text>
<text x="99.5" y="88.6">0.1uf</text>
<text x="124.2" y="84.7">LNA_IN</text>
<text x="124.2" y="87.2">VDD3P3</text>
<text x="124.2" y="89.8">VDD3P3</text>
<text x="160.7" y="85.3" transform="rotate(-90 160.7 85.3)">VDD3P3_CPU</text>
<text x="166.6" y="89.8">GPIO35</text>
<text x="166.6" y="87.2">GPIO36</text>
<text x="166.6" y="84.7">GPIO37</text>
<text x="205.9" y="87.2">+3.3V</text>
<text x="218.2" y="87.2">VIO</text>
<text x="218.2" y="89.8">S</text>
<text x="231.6" y="87.2">CANL</text>
<text x="244.7" y="84.5">R3</text>
<text x="260" y="87.8">J3</text>
<text x="260.1" y="85.4">CAN_Connector</text>
<text x="26" y="90.7" transform="rotate(-90 26 90.7)">SHIELD</text>
<text x="33.7" y="90.7" transform="rotate(-90 33.7 90.7)">GND</text>
<text x="124.2" y="92.3">GPIO0</text>
<text x="124.2" y="94.9">GPIO1</text>
<text x="147.5" y="92.4">U2</text>
<text x="166.6" y="94.9">GPIO33</text>
<text x="166.6" y="92.3">GPIO34</text>
<text x="228" y="90.7" transform="rotate(-90 228 90.7)">GND</text>
<text x="23.6" y="101.8">GND</text>
<text x="31.2" y="101.8">GND</text>
<text x="86.2" y="98.7">GND</text>
<text x="124.2" y="97.4">GPIO2</text>
<text x="124.2" y="99.9">GPIO3</text>
<text x="143.4" y="96.2">ESP32-S2FH4</text>
<text x="168.8" y="99.9">SPIQ</text>
<text x="168.8" y="97.4">SPID</text>
<text x="225.5" y="99.3">GND</text>
<text x="82.3" y="102.4">PWR_FLAG</text>
<text x="124.2" y="105">GPIO5</text>
<text x="124.2" y="107.6">GPIO6</text>
<text x="124.2" y="102.5">GPIO4</text>
<text x="166.5" y="102.5">SPICLK</text>
<text x="166.7" y="105">SPICS0</text>
<text x="167.3" y="107.6">SPIWP</text>
<text x="199.1" y="106.3">SW_Push</text>
<text x="208.9" y="106.3">SW1</text>
<text x="22.2" y="113">Debug</text>
<text x="24" y="110.7">J2</text>
<text x="124.2" y="110.1">GPIO7</text>
<text x="124.2" y="112.6">GPIO8</text>
<text x="165.4" y="112.6">VDD_SPI</text>
<text x="167.6" y="110.1">SPIHD</text>
<text x="218.4" y="110" transform="rotate(-90 218.4 110)">GND</text>
<text x="39.4" y="117.6" transform="rotate(-90 39.4 117.6)">GND</text>
<text x="124.2" y="115.2">GPIO9</text>
<text x="166.7" y="115.2">SPICS1</text>
<text x="187.2" y="120" transform="rotate(-90 187.2 120)">C14</text>
<text x="189.8" y="117.9" transform="rotate(-90 189.8 117.9)">0.1uf</text>
<text x="199.1" y="115.2">SW_Push</text>
<text x="208.9" y="115.2">SW2</text>
<text x="218.4" y="118.9" transform="rotate(-90 218.4 118.9)">GND</text>
<text x="45.6" y="121.1" transform="rotate(-90 45.6 121.1)">+3.3V</text>
<text x="132.7" y="122.4" transform="rotate(-90 132.7 122.4)">GPIO10</text>
<text x="135.3" y="122.4" transform="rotate(-90 135.3 122.4)">GPIO11</text>
<text x="137.8" y="122.4" transform="rotate(-90 137.8 122.4)">GPIO12</text>
<text x="140.3" y="122.4" transform="rotate(-90 140.3 122.4)">GPIO13</text>
<text x="142.9" y="122.4" transform="rotate(-90 142.9 122.4)">GPIO14</text>
<text x="145.4" y="122.4" transform="rotate(-90 145.4 122.4)">VDD3P3_RTC</text>
<text x="148" y="122.4" transform="rotate(-90 148 122.4)">XTAL_32K_P</text>
<text x="150.5" y="122.4" transform="rotate(-90 150.5 122.4)">XTAL_32K_N</text>
<text x="153" y="122.4" transform="rotate(-90 153 122.4)">DAC_1</text>
<text x="155.6" y="122.4" transform="rotate(-90 155.6 122.4)">DAC_2</text>
<text x="158.1" y="122.4" transform="rotate(-90 158.1 122.4)">GPIO19</text>
<text x="160.7" y="122.4" transform="rotate(-90 160.7 122.4)">GPIO20</text>
<text x="163.2" y="122.4" transform="rotate(-90 163.2 122.4)">VDD3P3_RTC_IO</text>
<text x="165.7" y="122.4" transform="rotate(-90 165.7 122.4)">GPIO21</text>
<text x="183.6" y="124.7">GND</text>
<text x="260.6" y="124.7">green</text>
<text x="239.3" y="126.1">+3.3V</text>
<text x="244.1" y="130.5">1k</text>
<text x="247.8" y="131.7">R7</text>
<text x="247.8" y="129.2">R6</text>
<text x="261.4" y="127">D12</text>
<text x="164.4" y="136.2">+3.3V</text>
<text x="171.9" y="136.8">0.1uf</text>
<text x="244.1" y="133">1k</text>
<text x="244.1" y="135.6">1k</text>
<text x="247.8" y="136.8">R9</text>
<text x="247.8" y="134.3">R8</text>
<text x="261.3" y="133.5">blue</text>
<text x="262" y="135.9">D9</text>
<text x="30.5" y="140">+5V</text>
<text x="35.7" y="140">PWR_FLAG</text>
<text x="60.1" y="142.5">GND</text>
<text x="139" y="138.8">+3.3V</text>
<text x="155.5" y="143.2" transform="rotate(-90 155.5 143.2)">10k</text>
<text x="156.3" y="140.5">R5</text>
<text x="174.9" y="139.4">C13</text>
<text x="182.9" y="141.8" transform="rotate(-90 182.9 141.8)">GND</text>
<text x="244.1" y="138.1">1k</text>
<text x="260.3" y="142.4">yellow</text>
<text x="128.2" y="144.6" transform="rotate(-90 128.2 144.6)">GND</text>
<text x="132.2" y="144.3">C9</text>
<text x="133.8" y="146.9">0.1uf</text>
<text x="153.9" y="149.4">+3.3V</text>
<text x="261.4" y="144.7">D10</text>
<text x="271.8" y="149.4" transform="rotate(-90 271.8 149.4)">GND</text>
<text x="29.8" y="150.2">+3.3V PWR_FLAG</text>
<text x="261.4" y="153.6">D11</text>
<text x="261.7" y="151.3">red</text>
<text x="47.1" y="156.3">PWR_FLAG</text>
<text x="21.6" y="168">+5V</text>
<text x="37" y="166.2">U1</text>
<text x="50.1" y="168">+3.3V</text>
<text x="32.6" y="168.5">AMS1117-3.3</text>
<text x="33.3" y="172.3">VI</text>
<text x="40.4" y="172.3">VO</text>
<text x="86.6" y="169.8">H1</text>
<text x="95.5" y="169.8">H2</text>
<text x="104.4" y="169.8">H3</text>
<text x="113.3" y="169.8">H4</text>
<text x="26" y="174.9">C1</text>
<text x="26.2" y="177.2">10uf</text>
<text x="38.7" y="176.5" transform="rotate(-90 38.7 176.5)">GND</text>
<text x="55.2" y="174.9">C2</text>
<text x="55.4" y="177.2">4.7uf</text>
<text x="82" y="176.8">GND</text>
<text x="90.9" y="176.8">GND</text>
<text x="99.8" y="176.8">GND</text>
<text x="108.7" y="176.8">GND</text>
<text x="21" y="184.4">GND</text>
</g>
<g font-size="1.8">
<text x="27.9" y="21.6">LNA_IN</text>
<text x="233.7" y="21.6">DIN0</text>
<text x="251.5" y="21.6">AIN0</text>
<text x="180.3" y="29.2">SPI1_CS1</text>
<text x="180.3" y="24.1">DBG_EN</text>
<text x="180.3" y="26.7">SPI1_MOSI</text>
<text x="207" y="26.7">SPI1_MISO</text>
<text x="207" y="29.2">SPI1_SCK</text>
<text x="233.7" y="26.7">DIN2</text>
<text x="233.7" y="24.1">DIN1</text>
<text x="251.5" y="24.1">AIN1</text>
<text x="251.5" y="26.7">AIN2</text>
<text x="180.3" y="34.3">DRV_FLAG</text>
<text x="180.3" y="31.7">SPI1_CS2</text>
<text x="204.1" y="31.7">10 SPI1_CS3</text>
<text x="204.1" y="34.3">12 BRAKE_CTRL</text>
<text x="180.3" y="36.8">V_EXT</text>
<text x="180.3" y="39.4">GPIO_DRV</text>
<text x="204.1" y="39.4">16 DRV_ENABLE</text>
<text x="213.4" y="36.8">V_INT</text>
<text x="212.1" y="44.4">ENCODER_A</text>
<text x="212.1" y="47">ENCODER_B</text>
<text x="236.2" y="44.4">PWM1</text>
<text x="236.2" y="47">PWM2</text>
<text x="212.1" y="49.5">ENCODER_Z</text>
<text x="236.2" y="52.1">PWM4</text>
<text x="236.2" y="49.5">PWM3</text>
<text x="123.2" y="61">DBG_EN</text>
<text x="149.6" y="65" transform="rotate(-90 149.6 65)">DBG_RX</text>
<text x="152.1" y="65" transform="rotate(-90 152.1 65)">DBG_TX</text>
<text x="69.8" y="71.1">USB_D-</text>
<text x="69.8" y="76.2">USB_D+</text>
<text x="134.4" y="72.3" transform="rotate(-90 134.4 72.3)">55DIN2</text>
<text x="147.1" y="72.3" transform="rotate(-90 147.1 72.3)">50DIN0</text>
<text x="154.7" y="72.3" transform="rotate(-90 154.7 72.3)">47DIN1</text>
<text x="157.2" y="72.3" transform="rotate(-90 157.2 72.3)">46LED_SYS</text>
<text x="162.3" y="72.3" transform="rotate(-90 162.3 72.3)">44LED_CLIP</text>
<text x="164.8" y="72.3" transform="rotate(-90 164.8 72.3)">43LED_ERR</text>
<text x="110.5" y="83.8">LNA_IN</text>
<text x="174.3" y="83.8">41CAN_S</text>
<text x="203.2" y="81.3">CAN_RX</text>
<text x="203.2" y="78.7">CAN_TX</text>
<text x="174.3" y="88.9">39CAN_RX</text>
<text x="174.3" y="86.4">40CAN_TX</text>
<text x="203.2" y="88.9">CAN_S</text>
<text x="106.7" y="94">AIN0</text>
<text x="106.7" y="91.4">DBG_IO0</text>
<text x="174.3" y="94">37SPI1_MOSI</text>
<text x="174.3" y="91.4">38SPI1_MISO</text>
<text x="106.7" y="99.1">AIN2</text>
<text x="106.7" y="96.5">AIN1</text>
<text x="106.7" y="101.6">ENCODER_A</text>
<text x="106.7" y="106.7">ENCODER_B</text>
<text x="106.7" y="104.1">PWM1</text>
<text x="106.7" y="111.8">ENCODER_Z</text>
<text x="106.7" y="109.2">PWM2</text>
<text x="106.7" y="114.3">PWM3</text>
<text x="195.6" y="116.8">DBG_EN</text>
<text x="27.9" y="120.6">DBG_IO0</text>
<text x="27.9" y="125.7">DBG_TX</text>
<text x="27.9" y="123.2">DBG_EN</text>
<text x="106.7" y="125.7">PWM4</text>
<text x="27.9" y="128.3">DBG_RX</text>
<text x="106.7" y="128.3">GPIO_DRV</text>
<text x="106.7" y="130.8">DRV_ENABLE</text>
<text x="176.5" y="129.5">SPI1_SCK</text>
<text x="106.7" y="135.9">BRAKE_CTRL</text>
<text x="106.7" y="133.3">DRV_FLAG</text>
<text x="157.2" y="136.1" transform="rotate(-90 157.2 136.1)">USB_D-</text>
<text x="159.8" y="136.1" transform="rotate(-90 159.8 136.1)">USB_D+</text>
<text x="228.6" y="132.1">LED_SYS</text>
<text x="228.6" y="137.2">LED_ERR</text>
<text x="228.6" y="134.6">LED_CLIP</text>
<text x="106.7" y="148.6">SPI1_CS2</text>
<text x="106.7" y="151.1">SPI1_CS3</text>
<text x="106.7" y="153.7">SPI1_CS1</text>
</g>
<g font-size="1.1" fill="#840000">
<text x="137.5" y="50.8">3</text>
<text x="139.5" y="53.5" transform="rotate(-90 139.5 53.5)">4</text>
<text x="139.5" y="49.1" transform="rotate(-90 139.5 49.1)">2</text>
<text x="141.3" y="50.8">1</text>
</g>
</svg>
